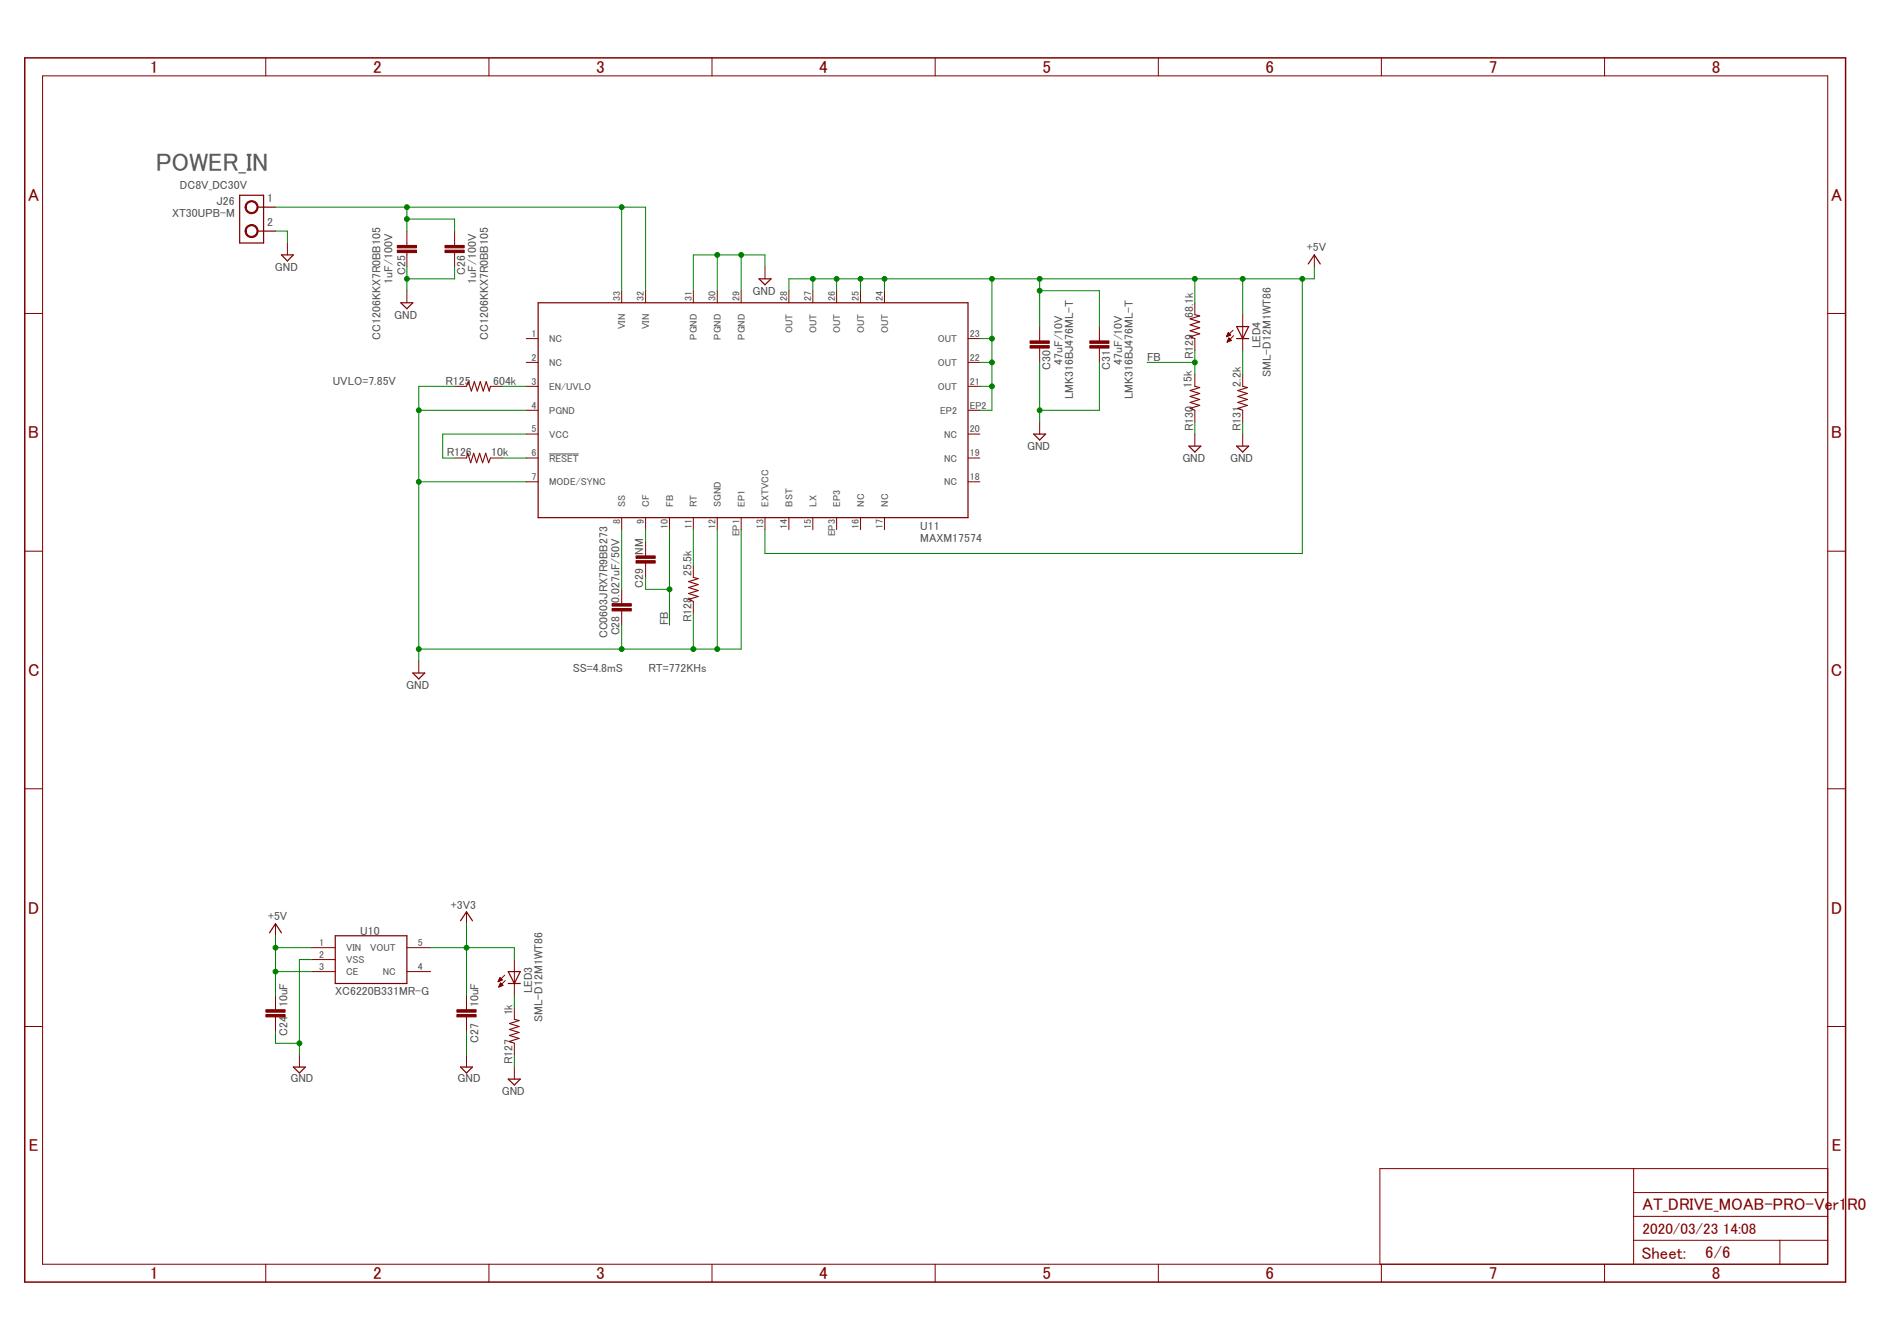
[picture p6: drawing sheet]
<svg xmlns="http://www.w3.org/2000/svg" width="297mm" height="210mm" viewBox="0 0 297 210" stroke-linecap="round" stroke-linejoin="round" font-family="sans-serif">
<path d="M86 71.1h4.6" fill="none" stroke="#505050" stroke-width=".16"/>
<g fill="none" stroke="#800000" stroke-width=".16">
<path d="M6.7 11.9h279.5v186h-279.5zM41.6 9.1v2.8M76.6 9.1v2.8M111.5 9.1v2.8M146.4 9.1v2.8M181.4 9.1v2.8M216.3 9.1v2.8M251.2 9.1v2.8M45 38v1.9M63.7 36.2v2.2M63.7 39.5v2.3M71.2 36.2v2.2"/>
<path d="M71.2 39.5v2.3M205.8 39.9v1.9M3.9 49.1h2.8M63.7 45.5v1.9M82.4 53h1.9M82.4 56.7h1.9M97.3 45.5v1.9M101.1 45.5v1.9M108.6 45.5v1.9M112.3 45.5v1.9M116.1 45.5v1.9M119.8 41.8v1.8"/>
<path d="M123.5 45.5v1.9M127.3 45.5v1.9M131 45.5v1.9M134.7 45.5v1.9M138.5 45.5v1.9M151.6 53h1.8M151.6 56.7h1.8M162.8 51.1v2.3M162.8 54.5v2.2M172.1 51.1v2.3M172.1 54.5v2.2M187.1 47.4v1.9"/>
<path d="M187.1 53v1.9M187.1 58.6v1.9M192 52.7h.1M192.1 52.6h.2M192.1 52.6h.3M192.2 52.5h.4M192.2 53.5h.1M192.2 52.4h.5M192.2 53.4h.2M192.2 52.3h.4M192.2 53.4h.4M192.3 52.2h.2"/>
<path d="M192.3 53.3h.5M192.3 52.2h.1M192.3 53.2h.4M192.3 52l-.3 .7M192.3 52l.4 .4-.7 .3M192.3 52.1h.1M192.3 53.1h.3M192.4 53h.2M192.4 53h.1M192.8 53.3l-.4-.4-.2 .7M192.8 53.3l-.6 .3M193.1 51.7l-1.1 1"/>
<path d="M193.2 52.5l-1 1.1M194.6 49.3v5.6M194.6 58.6v1.9M286.2 49.1h2.8M71.2 60.5h1.8M71.2 71.7h1.8M76.8 60.5h1.9M76.8 71.7h1.9M82.4 60.5h1.9M82.4 64.2h1.9M82.4 67.9h1.9M82.4 71.7h1.9"/>
<path d="M82.4 75.4h1.9M151.6 60.5h1.8M151.6 64.2h1.8M151.6 67.9h1.8M151.6 71.7h1.8M151.6 75.4h1.8M162.8 66.1v1.8M187.1 64.2v1.9M187.1 67.9v1.9M194.6 64.2v1.9M194.6 67.9v1.9M3.9 86.3h2.8"/>
<path d="M97.3 81v1.9M97.3 92.2v2.3M97.3 95.6v2.3M101.1 81v1.9M101.1 84.8v2.2M101.1 88.1v2.3M104.8 81v1.9M108.6 81v1.9M108.6 88.5v1.9M108.6 94.1v1.9M112.3 81v1.9M116.1 81v1.9"/>
<path d="M119.8 81v1.9M123.5 81v1.9M127.3 81v1.9M131 81v1.9M134.7 81v1.9M138.5 81v1.9M286.2 86.3h2.8M65.6 103.5v1.8M3.9 123.5h2.8M286.2 123.5h2.8M43.1 144.6v1.9M43.1 155.8v2.3"/>
<path d="M43.1 159.2v2.2M48.7 148.3h3.8M48.7 150.2h3.8M48.7 152.1h3.8M63.7 148.3h3.7M63.7 152.1h3.7M73 142.7v1.9M73 155.8v2.3M73 159.2v2.2M78 153.6h.1M78 153.6h.3M78.1 153.5h.3"/>
<path d="M78.1 153.4h.5M78.1 154.4h.2M78.1 153.3h.5M78.2 154.4h.2M78.2 153.2h.3M78.2 154.3h.4M78.2 153.2h.2M78.2 154.2h.5M78.3 153.1h.1M78.3 154.1h.4M78.3 153l.4 .4-.7 .3zM78.3 154h.3"/>
<path d="M78.3 154h.2M78.4 153.9h.1M78.4 153.9l.4 .3-.7 .3zM79 152.6l-1 1.1M79.1 153.5l-1 1M80.5 150.2v5.6M80.5 157.7v1.9M3.9 160.7h2.8M46.9 165.2v1.8M73 165.2v1.8M80.5 163.3v1.9M80.5 167v1.9"/>
<path d="M286.2 160.7h2.8M41.6 197.9v2.8M76.6 197.9v2.8M111.5 197.9v2.8M146.4 197.9v2.8M181.4 197.9v2.8M216.3 197.9v2.8M251.2 197.9v2.8M255.8 194.1h30.4M255.8 182.9v15M255.8 190.4h30.4M255.8 186.7h30.4"/>
<path d="M278.7 194.1v3.8M286.2 182.9h-70.1v15"/>
</g>
<path d="M3.9 9.1h285.1v191.6h-285.1z" fill="none" stroke="#800000" stroke-width=".23"/>
<g fill="#800000" stroke="#800000" stroke-width=".16">
<path d="M38.8 31.6a1.03 1.03 0 0 1 1.5 .4 1.03 1.03 0 0 1-.7 1.4 1.03 1.03 0 0 1-1.2-1h.2a.85 .85 0 0 1 1.2-.7 .85 .85 0 0 1 .1 1.5 .85 .85 0 0 1-1.3-.5v-.3h-.2v-.3z" fill-rule="evenodd"/>
<path d="M38.5 35.6a1.02 1.02 0 0 1 1.7-.1 1.02 1.02 0 0 1-.5 1.6 1.02 1.02 0 0 1-1.3-.9h.2a.84 .84 0 0 1 1.2-.7 .84 .84 0 0 1 .1 1.4 .84 .84 0 0 1-1.3-.5v-.2h-.2z" fill-rule="evenodd"/>
</g>
<g fill="none" stroke="#800000" stroke-width=".19">
<path d="M37.5 30.6h3.8v7.4h-3.8zM40.3 36.2h2.8M40.3 32.4h2.8M44.1 39.9h1.8l-.9 1zM62.8 47.4h1.8l-.9 .9zM84.3 47.4h67.3v33.6h-67.3zM118.9 43.6h1.8l-.9 1zM193.6 51.1h1.9l-.9 1.9zM193.6 53h1.9M204.9 41.3l.9-1.4 .9 1.4M161.9 67.9h1.8l-.9 1zM186.2 69.8h1.8l-.9 1z"/>
<path d="M193.6 69.8h1.9l-.9 1zM64.6 105.3h1.9l-.9 1zM42.2 146l.9-1.4 1 1.4M52.5 146.5h11.2v7.4h-11.2zM72.1 144.1l.9-1.4 1 1.4M79.6 153.9h1.9M79.6 152.1h1.9l-1 1.8zM45.9 167h1.9l-.9 1zM72.1 167h1.9l-1 1zM79.6 168.9h1.9l-1 .9z"/>
</g>
<g fill="#800000" stroke="#800000" stroke-width=".16">
<path d="M69.7 39.2h3v.3h-3z"/>
<path d="M69.7 38.4h3v.4h-3z"/>
<path d="M161.3 54.1h3v.4h-3z"/>
<path d="M161.3 53.4h3v.3h-3z"/>
<path d="M170.6 54.1h3.1v.4h-3.1z"/>
<path d="M170.6 53.4h3.1v.3h-3.1z"/>
<path d="M95.8 95.2h3v.4h-3z"/>
<path d="M95.8 94.5h3v.4h-3z"/>
<path d="M99.6 87.8h3v.3h-3z"/>
<path d="M99.6 87h3v.4h-3z"/>
<path d="M62.2 39.2h3v.3h-3z"/>
<path d="M62.2 38.4h3v.4h-3z"/>
<path d="M41.6 158.1h3v.3h-3z"/>
<path d="M41.6 158.8h3v.4h-3z"/>
<path d="M71.5 158.8h3v.4h-3z"/>
<path d="M71.5 158.1h3v.3h-3z"/>
</g>
<path d="M187.1 49.3l.8 .1-1.5 .5 1.5 .5-1.5 .4 1.5 .5-1.5 .5 1.5 .4-1.5 .5 .7 .3M73 71.7l.2-.7 .5 1.4 .5-1.4 .4 1.4 .5-1.4 .5 1.4 .5-1.4 .4 1.4 .3-.7M73 60.5l.3-.8 .5 1.5 .5-1.5 .4 1.5 .5-1.5 .5 1.5 .4-1.5 .5 1.5 .2-.7M187.1 60.5l.8 .2-1.5 .4 1.5 .5-1.5 .5 1.5 .4-1.5 .5 1.5 .5-1.5 .4 .7 .3M194.6 60.5l.7 .2-1.5 .4 1.5 .5-1.5 .5 1.5 .4-1.5 .5 1.5 .5-1.5 .4 .8 .3M108.6 90.4l.7 .2-1.5 .4 1.5 .5-1.5 .5 1.5 .4-1.5 .5 1.5 .5-1.5 .4 .8 .3M80.5 159.6l.8 .1-1.5 .5 1.5 .5-1.5 .4 1.5 .5-1.5 .5 1.5 .4-1.5 .5 .7 .3" fill="none" stroke="#800000" stroke-width=".17"/>
<g fill="none" stroke="#008000" stroke-width=".16">
<path d="M43.1 36.2h1.9v1.8M43.1 32.4h58v13.1M63.7 34.3h7.5v1.9M63.7 32.4v3.8M97.3 32.4v13.1M112.3 39.9v5.6M116.1 39.9v5.6M63.7 41.8v3.7M71.2 41.8v1.8h-7.5M119.8 41.8v-1.9h-11.2v5.6M127.3 43.6v1.9M131 43.6v1.9"/>
<path d="M134.7 43.6v1.9M138.5 43.6v1.9M153.4 53h1.9M153.4 56.7h1.9M155.3 43.6v20.6h-1.9M162.8 43.6v7.5M162.8 56.7v9.4M162.8 45.5h9.3v5.6M172.1 56.7v7.5h-9.3M179.6 56.7h7.5M187.1 43.6v3.8M187.1 54.9v3.7"/>
<path d="M194.6 43.6v5.7M194.6 54.9v3.7M203.9 43.6v43h-84.1v-3.7M205.8 41.8v1.8h-82.3v1.9M65.6 64.2h16.8M65.6 75.4h16.8M71.2 60.5h-5.6v43M78.7 60.5h3.7M78.7 71.7h3.7M82.4 67.9h-13.1v3.8h1.9M153.4 60.5h1.9M187.1 66.1v1.8"/>
<path d="M194.6 66.1v1.8M97.3 82.9v9.3M97.3 97.9v3.7M101.1 82.9v1.9M101.1 90.4v1.8h3.7M104.8 82.9v15M108.6 82.9v5.6M108.6 96v5.6M112.3 82.9v18.7M116.1 82.9v18.7h-50.5M43.1 146.5v9.3M43.1 148.3h5.6"/>
<path d="M43.1 152.1h5.6M48.7 150.2h-1.8v15M67.4 148.3h13.1v1.9M73 144.6v11.2M80.5 155.8v1.9M43.1 161.4v1.9h3.8M73 161.4v3.8M80.5 165.2v1.8"/>
</g>
<g fill="#008000" stroke="#008000" stroke-width=".16">
<circle cx="162.8" cy="64.2" r=".38"/>
<circle cx="112.3" cy="39.9" r=".38"/>
<circle cx="116.1" cy="39.9" r=".38"/>
<circle cx="65.6" cy="75.4" r=".38"/>
<circle cx="65.6" cy="101.6" r=".38"/>
<circle cx="97.3" cy="101.6" r=".38"/>
<circle cx="108.6" cy="101.6" r=".38"/>
<circle cx="112.3" cy="101.6" r=".38"/>
<circle cx="65.6" cy="64.2" r=".38"/>
<circle cx="63.7" cy="43.6" r=".38"/>
<circle cx="46.9" cy="163.3" r=".38"/>
<circle cx="127.3" cy="43.6" r=".38"/>
<circle cx="131" cy="43.6" r=".38"/>
<circle cx="134.7" cy="43.6" r=".38"/>
<circle cx="138.5" cy="43.6" r=".38"/>
<circle cx="155.3" cy="53" r=".38"/>
<circle cx="155.3" cy="56.7" r=".38"/>
<circle cx="155.3" cy="60.5" r=".38"/>
<circle cx="155.3" cy="43.6" r=".38"/>
<circle cx="162.8" cy="43.6" r=".38"/>
<circle cx="162.8" cy="45.5" r=".38"/>
<circle cx="187.1" cy="43.6" r=".38"/>
<circle cx="203.9" cy="43.6" r=".38"/>
<circle cx="194.6" cy="43.6" r=".38"/>
<circle cx="43.1" cy="152.1" r=".38"/>
<circle cx="43.1" cy="148.3" r=".38"/>
<circle cx="97.3" cy="32.4" r=".38"/>
<circle cx="63.7" cy="34.3" r=".38"/>
<circle cx="63.7" cy="32.4" r=".38"/>
<circle cx="104.8" cy="92.2" r=".38"/>
<circle cx="187.1" cy="56.7" r=".38"/>
<circle cx="73" cy="148.3" r=".38"/>
</g>
<text font-size="4" fill="#505050" x="24.4" y="26.8">POWER_IN</text>
<g font-size="2.7" fill="#800000">
<text x="23.5" y="11.4">1</text>
<text x="58.4" y="11.4">2</text>
<text x="93.3" y="11.4">3</text>
<text x="128.3" y="11.4">4</text>
<text x="163.2" y="11.4">5</text>
<text x="198.2" y="11.4">6</text>
<text x="233.1" y="11.4">7</text>
<text x="268" y="11.4">8</text>
<text x="4.4" y="31.4">A</text>
<text x="286.7" y="31.4">A</text>
<text x="4.4" y="68.6">B</text>
<text x="286.7" y="68.6">B</text>
<text x="4.4" y="105.8">C</text>
<text x="286.7" y="105.8">C</text>
<text x="4.4" y="143">D</text>
<text x="286.7" y="143">D</text>
<text x="4.5" y="180.2">E</text>
<text x="286.8" y="180.2">E</text>
<text x="23.5" y="200.2">1</text>
<text x="58.4" y="200.2">2</text>
<text x="93.3" y="200.2">3</text>
<text x="128.3" y="200.2">4</text>
<text x="163.2" y="200.2">5</text>
<text x="198.2" y="200.2">6</text>
<text x="233.1" y="200.2">7</text>
<text x="268" y="200.2">8</text>
</g>
<g font-size="2.6" fill="#800000">
<text x="257.2" y="189.5">AT_DRIVE_MOAB-PRO-Ver1</text>
<text x="289.2" y="189.5">R0</text>
<text x="257" y="197">Sheet:</text>
<text x="267" y="196.9">6/6</text>
</g>
<g font-size="2.4" fill="#800000">
<text x="257.2" y="193.2">2020/03/23</text>
<text x="269.8" y="193.2">14:08</text>
</g>
<g font-size="1.8" fill="#505050">
<text x="28.2" y="29.6">DC8V_DC30V</text>
<text x="26.9" y="33.9">XT30UPB-M</text>
<text x="33.9" y="32.1">J26</text>
<text x="41.8" y="31.7">1</text>
<text x="41.8" y="35.4">2</text>
<text x="204.6" y="39.4">+5V</text>
<text x="43" y="42.4">GND</text>
<text x="61.5" y="44.4" transform="rotate(-90 61.5 44.4)">1uF/100V</text>
<text x="63.5" y="43" transform="rotate(-90 63.5 43)">C25</text>
<text x="72.9" y="43" transform="rotate(-90 72.9 43)">C26</text>
<text x="74.5" y="44.4" transform="rotate(-90 74.5 44.4)">1uF/100V</text>
<text x="117.8" y="46.2">GND</text>
<text x="59.6" y="53.2" transform="rotate(-90 59.6 53.2)">CC1206KKX7R0BB105</text>
<text x="61.7" y="49.9">GND</text>
<text x="76.4" y="53.2" transform="rotate(-90 76.4 53.2)">CC1206KKX7R0BB105</text>
<text x="186.8" y="49.8" transform="rotate(-90 186.8 49.8)">68.1k</text>
<text x="164.5" y="58" transform="rotate(-90 164.5 58)">C30</text>
<text x="166.3" y="57.1" transform="rotate(-90 166.3 57.1)">47uF/10V</text>
<text x="173.8" y="58" transform="rotate(-90 173.8 58)">C31</text>
<text x="175.7" y="57.1" transform="rotate(-90 175.7 57.1)">47uF/10V</text>
<text x="179.6" y="56.5">FB</text>
<text x="186.8" y="56.3" transform="rotate(-90 186.8 56.3)">R129</text>
<text x="197.4" y="54.5" transform="rotate(-90 197.4 54.5)">LED4</text>
<text x="199" y="59" transform="rotate(-90 199 59)">SML-D12M1WT86</text>
<text x="52.1" y="60.3">UVLO=7.85V</text>
<text x="69.8" y="60.2">R125</text>
<text x="77.2" y="60.2">604k</text>
<text x="168" y="62.5" transform="rotate(-90 168 62.5)">LMK316BJ476ML-T</text>
<text x="177.4" y="62.5" transform="rotate(-90 177.4 62.5)">LMK316BJ476ML-T</text>
<text x="186.6" y="60.7" transform="rotate(-90 186.6 60.7)">15k</text>
<text x="194.3" y="60.5" transform="rotate(-90 194.3 60.5)">2.2k</text>
<text x="70" y="71.4">R126</text>
<text x="76.9" y="71.4">10k</text>
<text x="160.8" y="70.5">GND</text>
<text x="186.8" y="67.5" transform="rotate(-90 186.8 67.5)">R130</text>
<text x="194.3" y="67.5" transform="rotate(-90 194.3 67.5)">R131</text>
<text x="185.1" y="72.3">GND</text>
<text x="192.6" y="72.3">GND</text>
<text x="144.1" y="82.9">U11</text>
<text x="100.7" y="86.8" transform="rotate(-90 100.7 86.8)">NM</text>
<text x="144.1" y="84.8">MAXM17574</text>
<text x="97" y="94.3" transform="rotate(-90 97 94.3)">0.027uF/50V</text>
<text x="100.7" y="92" transform="rotate(-90 100.7 92)">C29</text>
<text x="108.3" y="90.2" transform="rotate(-90 108.3 90.2)">25.5k</text>
<text x="95.1" y="99.9" transform="rotate(-90 95.1 99.9)">CC0603JRX7R9BB273</text>
<text x="97" y="99.5" transform="rotate(-90 97 99.5)">C28</text>
<text x="104.6" y="97.9" transform="rotate(-90 104.6 97.9)">FB</text>
<text x="108.3" y="97.4" transform="rotate(-90 108.3 97.4)">R128</text>
<text x="63.6" y="107.9">GND</text>
<text x="89.7" y="105.2">SS=4.8mS</text>
<text x="101.5" y="105.2">RT=772KHs</text>
<text x="70.6" y="142.4">+3V3</text>
<text x="42" y="144">+5V</text>
<text x="56.4" y="146.3">U10</text>
<text x="52.5" y="155.8">XC6220B331MR-G</text>
<text x="83.3" y="155.4" transform="rotate(-90 83.3 155.4)">LED3</text>
<text x="45" y="157.7" transform="rotate(-90 45 157.7)">10uF</text>
<text x="74.9" y="157.7" transform="rotate(-90 74.9 157.7)">10uF</text>
<text x="80.3" y="158.9" transform="rotate(-90 80.3 158.9)">1k</text>
<text x="84.9" y="159.9" transform="rotate(-90 84.9 159.9)">SML-D12M1WT86</text>
<text x="45" y="162.2" transform="rotate(-90 45 162.2)">C24</text>
<text x="74.9" y="163.3" transform="rotate(-90 74.9 163.3)">C27</text>
<text x="80.3" y="166.6" transform="rotate(-90 80.3 166.6)">R127</text>
<text x="45.5" y="169.4">GND</text>
<text x="71.6" y="169.4">GND</text>
<text x="78.6" y="171.4">GND</text>
</g>
<g font-size="1.6" fill="#505050">
<text x="97.1" y="47.1" transform="rotate(-90 97.1 47.1)">33</text>
<text x="100.8" y="47.1" transform="rotate(-90 100.8 47.1)">32</text>
<text x="108.3" y="47.1" transform="rotate(-90 108.3 47.1)">31</text>
<text x="112.1" y="47.1" transform="rotate(-90 112.1 47.1)">30</text>
<text x="115.8" y="47.1" transform="rotate(-90 115.8 47.1)">29</text>
<text x="123.3" y="47.1" transform="rotate(-90 123.3 47.1)">28</text>
<text x="127" y="47.1" transform="rotate(-90 127 47.1)">27</text>
<text x="130.7" y="47.1" transform="rotate(-90 130.7 47.1)">26</text>
<text x="134.5" y="47.1" transform="rotate(-90 134.5 47.1)">25</text>
<text x="138.2" y="47.1" transform="rotate(-90 138.2 47.1)">24</text>
<text x="83.2" y="52.7">1</text>
<text x="86" y="53.6">NC</text>
<text x="97.9" y="51.5" transform="rotate(-90 97.9 51.5)">VIN</text>
<text x="101.7" y="51.5" transform="rotate(-90 101.7 51.5)">VIN</text>
<text x="109.1" y="53.1" transform="rotate(-90 109.1 53.1)">PGND</text>
<text x="112.9" y="53.1" transform="rotate(-90 112.9 53.1)">PGND</text>
<text x="116.6" y="53.1" transform="rotate(-90 116.6 53.1)">PGND</text>
<text x="124.1" y="52.1" transform="rotate(-90 124.1 52.1)">OUT</text>
<text x="127.8" y="52.1" transform="rotate(-90 127.8 52.1)">OUT</text>
<text x="131.6" y="52.1" transform="rotate(-90 131.6 52.1)">OUT</text>
<text x="135.3" y="52.1" transform="rotate(-90 135.3 52.1)">OUT</text>
<text x="139" y="52.1" transform="rotate(-90 139 52.1)">OUT</text>
<text x="146.8" y="53.6">OUT</text>
<text x="151.8" y="52.7">23</text>
<text x="83.2" y="56.5">2</text>
<text x="86" y="57.3">NC</text>
<text x="146.8" y="57.3">OUT</text>
<text x="151.8" y="56.5">22</text>
<text x="83.2" y="60.2">3</text>
<text x="83.2" y="63.9">4</text>
<text x="86" y="61">EN/UVLO</text>
<text x="86" y="64.8">PGND</text>
<text x="146.8" y="61">OUT</text>
<text x="147.2" y="64.8">EP2</text>
<text x="151.8" y="63.9">EP2</text>
<text x="151.8" y="60.2">21</text>
<text x="83.2" y="67.7">5</text>
<text x="83.2" y="71.4">6</text>
<text x="86" y="68.5">VCC</text>
<text x="147.8" y="68.5">NC</text>
<text x="151.8" y="67.7">20</text>
<text x="151.8" y="71.4">19</text>
<text x="83.2" y="75.2">7</text>
<text x="86" y="72.2">RESET</text>
<text x="86" y="76">MODE/SYNC</text>
<text x="147.8" y="72.2">NC</text>
<text x="147.8" y="76">NC</text>
<text x="151.8" y="75.2">18</text>
<text x="97.1" y="82.1" transform="rotate(-90 97.1 82.1)">8</text>
<text x="97.9" y="79.3" transform="rotate(-90 97.9 79.3)">SS</text>
<text x="100.8" y="82.1" transform="rotate(-90 100.8 82.1)">9</text>
<text x="101.7" y="79.3" transform="rotate(-90 101.7 79.3)">CF</text>
<text x="104.6" y="82.9" transform="rotate(-90 104.6 82.9)">10</text>
<text x="105.4" y="79.3" transform="rotate(-90 105.4 79.3)">FB</text>
<text x="108.3" y="82.9" transform="rotate(-90 108.3 82.9)">11</text>
<text x="109.1" y="79.3" transform="rotate(-90 109.1 79.3)">RT</text>
<text x="112.1" y="82.9" transform="rotate(-90 112.1 82.9)">12</text>
<text x="112.9" y="79.3" transform="rotate(-90 112.9 79.3)">SGND</text>
<text x="115.8" y="83.9" transform="rotate(-90 115.8 83.9)">EP1</text>
<text x="116.6" y="79.3" transform="rotate(-90 116.6 79.3)">EP1</text>
<text x="119.5" y="82.9" transform="rotate(-90 119.5 82.9)">13</text>
<text x="120.4" y="79.3" transform="rotate(-90 120.4 79.3)">EXTVCC</text>
<text x="123.3" y="82.9" transform="rotate(-90 123.3 82.9)">14</text>
<text x="124.1" y="79.3" transform="rotate(-90 124.1 79.3)">BST</text>
<text x="127" y="82.9" transform="rotate(-90 127 82.9)">15</text>
<text x="127.8" y="79.3" transform="rotate(-90 127.8 79.3)">LX</text>
<text x="130.7" y="83.9" transform="rotate(-90 130.7 83.9)">EP3</text>
<text x="131.6" y="79.3" transform="rotate(-90 131.6 79.3)">EP3</text>
<text x="134.5" y="82.9" transform="rotate(-90 134.5 82.9)">16</text>
<text x="135.3" y="79.3" transform="rotate(-90 135.3 79.3)">NC</text>
<text x="138.2" y="82.9" transform="rotate(-90 138.2 82.9)">17</text>
<text x="139" y="79.3" transform="rotate(-90 139 79.3)">NC</text>
<text x="50" y="148.1">1</text>
<text x="50" y="149.9">2</text>
<text x="54.2" y="148.9">VIN</text>
<text x="58" y="148.9">VOUT</text>
<text x="65.4" y="148.1">5</text>
<text x="50" y="151.8">3</text>
<text x="54.2" y="150.8">VSS</text>
<text x="54.2" y="152.6">CE</text>
<text x="59.9" y="152.6">NC</text>
<text x="65.4" y="151.8">4</text>
</g>
</svg>
